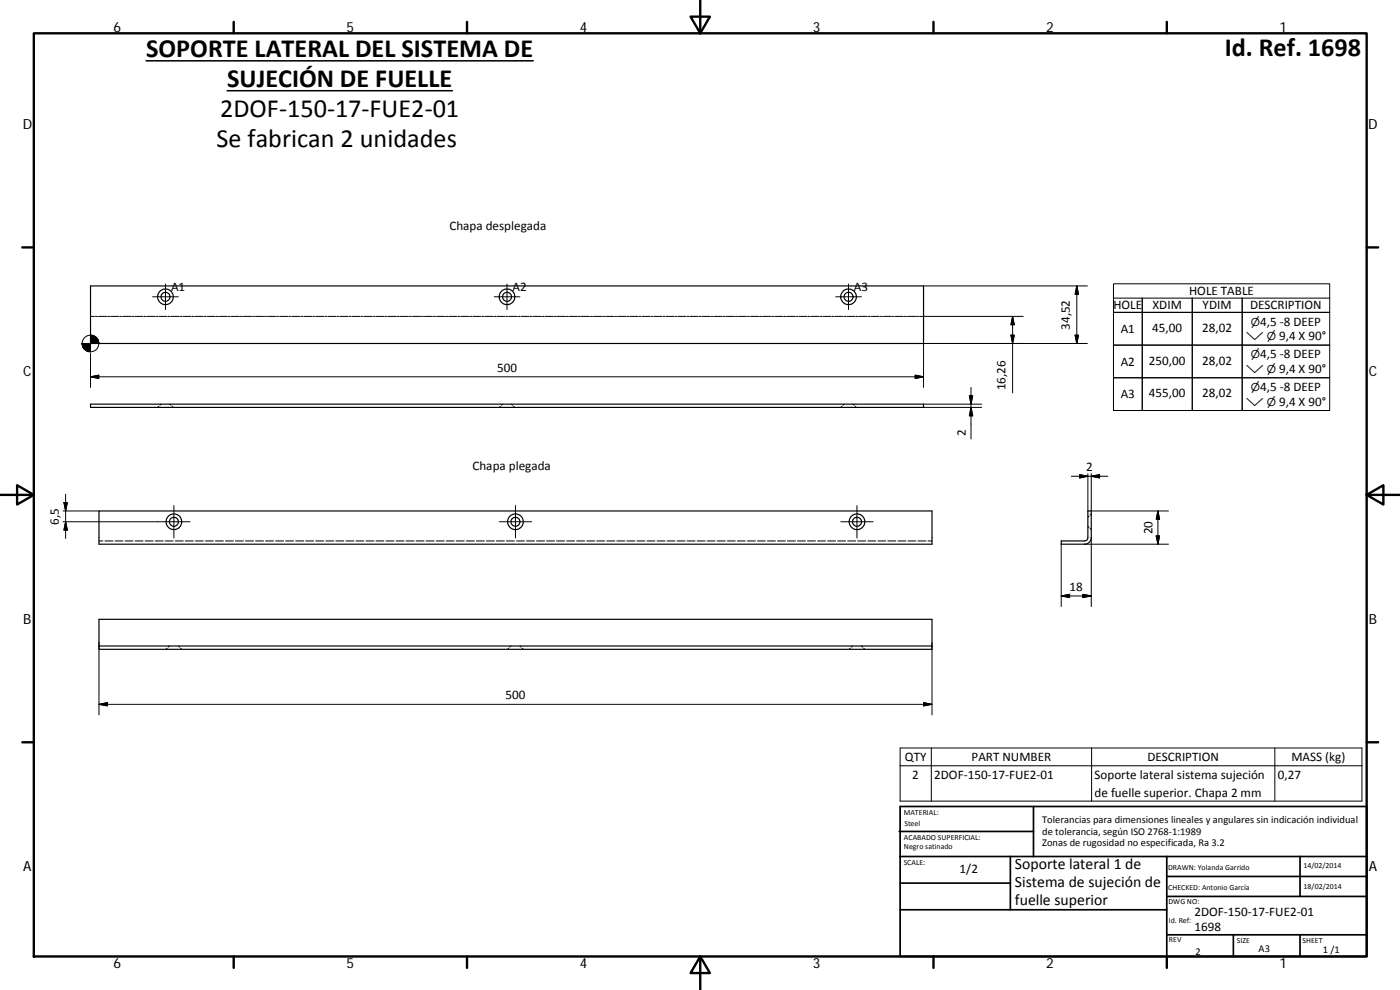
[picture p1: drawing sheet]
<svg xmlns="http://www.w3.org/2000/svg" width="420mm" height="297mm" viewBox="0 0 420 297" stroke-linecap="round" stroke-linejoin="round" font-family="sans-serif">
<g fill="none" stroke="#000" stroke-width=".36">
<path d="M27.2 85.8h250v17.3h-250zM27.2 121.3h250v.9h-250zM29.7 153.3h250v10h-250zM326.5 153.3h1v8a2.01 2.01 0 0 1-2 2h-7v-1h7l.8-.4 .2-.6zM29.7 193.8v1h250v-1M29.7 193.8v-8h250v8M29.7 193.8h250"/>
<circle cx="49.6" cy="89.1" r="2.35"/>
<circle cx="49.7" cy="89" r="1.35"/>
<circle cx="152.2" cy="89.1" r="2.34"/>
<circle cx="152.2" cy="89" r="1.34"/>
<circle cx="254.7" cy="89.1" r="2.34"/>
<circle cx="254.7" cy="89" r="1.35"/>
<circle cx="52.2" cy="156.6" r="1.34"/>
<circle cx="52.2" cy="156.5" r="2.35"/>
<circle cx="154.7" cy="156.6" r="1.34"/>
<circle cx="154.7" cy="156.5" r="2.35"/>
<circle cx="257.2" cy="156.6" r="1.35"/>
<circle cx="257.2" cy="156.6" r="2.35"/>
</g>
<g fill="none" stroke="#000" stroke-width=".3">
<path d="M27.2 94.9h1.2M28.6 94.9h.7M29.6 94.9h2.4M32.3 94.9h.6M33.2 94.9h2.4M35.9 94.9h.6M36.8 94.9h2.4M39.5 94.9h.6M40.4 94.9h2.5M43.2 94.9h.6M44.1 94.9h2.4M45.8 89h7.7"/>
<path d="M46.8 94.9h.6M47.7 94.9h2.4M49.7 85.2v7.7M50.4 94.9h.6M51.3 94.9h2.4M54 94.9h.6M55 94.9h2.4M57.7 94.9h.6M58.6 94.9h2.4M61.3 94.9h.6M62.2 94.9h2.4M64.9 94.9h.6"/>
<path d="M65.8 94.9h2.4M68.5 94.9h.6M69.4 94.9h2.4M72.1 94.9h.7M73.1 94.9h2.4M75.8 94.9h.6M76.7 94.9h2.4M79.4 94.9h.6M80.3 94.9h2.4M83 94.9h.6M83.9 94.9h2.4M86.6 94.9h.6"/>
<path d="M87.5 94.9h2.4M90.3 94.9h.6M91.2 94.9h2.4M93.9 94.9h.6M94.8 94.9h2.4M97.5 94.9h.6M98.4 94.9h2.4M101.1 94.9h.6M102 94.9h2.4M104.8 94.9h.6M105.7 94.9h2.4M108.4 94.9h.6"/>
<path d="M109.3 94.9h2.4M112 94.9h.6M112.9 94.9h2.4M115.6 94.9h.6M116.5 94.9h2.5M119.2 94.9h.7M120.2 94.9h2.4M122.9 94.9h.6M123.8 94.9h2.4M126.5 94.9h.6M127.4 94.9h2.4M130.1 94.9h.6"/>
<path d="M131 94.9h2.4M133.7 94.9h.7M134.7 94.9h2.4M137.4 94.9h.6M138.3 94.9h2.4M141 94.9h.6M141.9 94.9h2.4M144.6 94.9h.6M145.5 94.9h2.4M148.2 94.9h.6M148.3 89h7.7M149.1 94.9h2.4"/>
<path d="M151.9 94.9h.6M152.2 85.2v7.7M152.8 94.9h2.4M155.5 94.9h.6M156.4 94.9h2.4M159.1 94.9h.6M160 94.9h2.4M162.7 94.9h.6M163.6 94.9h2.5M166.4 94.9h.6M167.2 94.9h2.5M170 94.9h.6"/>
<path d="M170.9 94.9h2.4M173.6 94.9h.6M174.5 94.9h2.4M177.2 94.9h.6M178.1 94.9h2.4M180.8 94.9h.7M181.7 94.9h2.5M184.5 94.9h.6M185.4 94.9h2.4M188.1 94.9h.6M189 94.9h2.4M191.7 94.9h.6"/>
<path d="M192.6 94.9h2.4M195.3 94.9h.6M196.2 94.9h2.5M199 94.9h.5M199.9 94.9h2.4M202.6 94.9h.6M203.5 94.9h2.4M206.2 94.9h.6M207.1 94.9h2.4M209.8 94.9h.6M210.7 94.9h2.5M213.5 94.9h.6"/>
<path d="M214.4 94.9h2.4M217.1 94.9h.6M218 94.9h2.4M220.7 94.9h.6M221.6 94.9h2.4M224.3 94.9h.6M225.2 94.9h2.5M228 94.9h.5M228.8 94.9h2.5M231.6 94.9h.6M232.5 94.9h2.4M235.2 94.9h.6"/>
<path d="M236.1 94.9h2.4M238.8 94.9h.6M239.7 94.9h2.4M242.4 94.9h.6M243.3 94.9h2.5M246.1 94.9h.6M247 94.9h2.4M249.7 94.9h.6M250.6 94.9h2.4M250.8 89h7.7M253.3 94.9h.6M254.2 94.9h2.4"/>
<path d="M254.6 85.2v7.7M256.9 94.9h.6M257.8 94.9h2.5M260.6 94.9h.6M261.5 94.9h2.4M264.2 94.9h.6M265.1 94.9h2.4M267.8 94.9h.6M268.7 94.9h2.4M271.4 94.9h.6M272.3 94.9h2.5M275 94.9h.7"/>
<path d="M276 94.9h31.1M277.2 85.8h49.1M303.9 94.9v23M303.9 94.9l.5 2.5h-1zM323.2 85.8v17.3M323.2 85.8l.5 2.5h-1zM334.2 89.5h8.6v4.2M334.2 85.2h64.9v38h-64.9zM357.8 89.5v33.7M372.8 93.7v9.8h26.3h-64.9h8.6v9.8M399.1 89.5h-56.3v33.7v-9.9h-8.6h64.9h-26.3v-9.8M27.2 113.1l2.4-.5v1z"/>
<path d="M27.2 113.1h250M27.2 106.1v10.1M274.7 112.6l2.5 .5-2.5 .5zM290.9 118.7h1l-.5 2.6zM291.4 116.2v15.5M303.4 100.6h1l-.5 2.5zM322.7 100.6h1l-.5 2.5zM326.3 103.1h-49.1v13.1M342.8 103.5v-9.8h-8.6h64.9h-26.3v-4.2v33.7M47.6 121.9l-.3 .3M48.3 121.3l-.3 .3M51 121.3l.3 .3"/>
<path d="M51.7 121.9l.3 .3M150.1 121.9l-.3 .3M150.8 121.3l-.3 .3M153.5 121.3l.3 .3M154.2 121.9l.3 .3M252.7 121.9l-.4 .3M253.3 121.3l-.3 .3M256 121.3l.4 .3M256.7 121.9l.3 .3M277.2 121.3h17.4M277.2 122.2h17.4M291.4 122.2l.5 2.6h-1z"/>
<path d="M18.9 156.5h38.1M18.9 153.3h10.8M19.2 150.8h1l-.5 2.5zM19.7 156.5l.5 2.5h-1zM19.7 148.3v13.3M52.2 151.7v9.7M149.8 156.5h9.7M154.7 151.7v9.7M252.3 156.5h9.8M257.2 151.7v9.7M321.5 142.9h11M324 142.4l2.5 .5-2.5 .5z"/>
<path d="M326.5 142.1v11.2M326.5 157.9l.3 .3M326.8 154.9l-.3 .3M327.1 158.6l.4 .3M327.5 142.1v11.2h23.2M327.5 142.9l2.5-.5v1zM327.5 154.2l-.4 .3M347.5 153.3v10M347.5 153.3l.5 2.5h-1zM29.7 162.3h1.2M31.5 162.3h2.4M34.5 162.3h2.4"/>
<path d="M37.5 162.3h2.4M40.5 162.3h2.4M43.5 162.3h2.5M46.6 162.3h2.4M49.6 162.3h2.4M52.6 162.3h2.4M55.6 162.3h2.4M58.6 162.3h2.4M61.6 162.3h2.4M64.6 162.3h2.4M67.7 162.3h2.4M70.6 162.3h2.5"/>
<path d="M73.7 162.3h2.4M76.7 162.3h2.4M79.7 162.3h2.4M82.7 162.3h2.4M85.7 162.3h2.4M88.7 162.3h2.5M91.7 162.3h2.4M94.8 162.3h2.4M97.8 162.3h2.4M100.8 162.3h2.4M103.8 162.3h2.4M106.8 162.3h2.4"/>
<path d="M109.8 162.3h2.4M112.8 162.3h2.4M115.8 162.3h2.4M118.9 162.3h2.4M121.8 162.3h2.5M124.9 162.3h2.4M127.9 162.3h2.4M130.9 162.3h2.4M133.9 162.3h2.4M136.9 162.3h2.4M139.9 162.3h2.5M142.9 162.3h2.5"/>
<path d="M146 162.3h2.4M149 162.3h2.4M152 162.3h2.4M155 162.3h2.4M158 162.3h2.4M161 162.3h2.4M164 162.3h2.4M167 162.3h2.4M170.1 162.3h2.4M173.1 162.3h2.4M176.1 162.3h2.4M179.1 162.3h2.4"/>
<path d="M182.1 162.3h2.4M185.1 162.3h2.4M188.1 162.3h2.4M191.1 162.3h2.4M194.2 162.3h2.4M197.2 162.3h2.4M200.2 162.3h2.4M203.2 162.3h2.4M206.2 162.3h2.4M209.2 162.3h2.4M212.2 162.3h2.4M215.2 162.3h2.4"/>
<path d="M218.3 162.3h2.4M221.2 162.3h2.5M224.3 162.3h2.4M227.3 162.3h2.4M230.3 162.3h2.4M233.3 162.3h2.4M236.3 162.3h2.4M239.3 162.3h2.5M242.3 162.3h2.4M245.4 162.3h2.4M248.4 162.3h2.4M251.4 162.3h2.4"/>
<path d="M254.4 162.3h2.4M257.4 162.3h2.4M260.4 162.3h2.4M263.5 162.3h2.3M266.4 162.3h2.4M269.5 162.3h2.4M272.5 162.3h2.4M275.5 162.3h2.4M278.5 162.3h1.2M318.5 163.3v18.7M318.5 178.8l2.5-.5v1zM318.5 178.8h9"/>
<path d="M325 178.3l2.5 .5-2.5 .5zM325.5 163.3h25.2M327.5 161.3v20.7M347 160.8h1l-.5 2.5zM29.7 192.8v21.7M50.2 194.5l-.4 .3M50.8 193.8l-.3 .3M53.6 193.8l.3 .3M54.2 194.5l.3 .3M152.7 194.5l-.4 .3M153.4 193.8l-.4 .3M156.1 193.8l.3 .3"/>
<path d="M156.7 194.5l.3 .3M255.2 194.5l-.3 .3M255.9 193.8l-.4 .3M258.5 193.8l.4 .3M259.2 194.5l.4 .3M279.7 192.8v21.7M29.7 211.3l2.5-.5v1zM29.7 211.3h250M277.2 210.8l2.5 .5-2.5 .5zM270.1 224.4h138.6v16h-138.6zM270.1 229.8h138.6M279.5 224.4v16"/>
<path d="M327.6 224.4v16M382.6 224.4v16"/>
<circle cx="27.1" cy="103.1" r="2.5"/>
</g>
<g fill="none" stroke="#000" stroke-width=".71">
<path d="M10.1 10h400.1v277h-400.1zM70.1 6.6v3.4M140.2 6.6v3.4M207.3 5h5.8l-2.9 5zM210.2 0v10M280.2 6.6v3.4M350.2 6.6v3.4M6.7 74.2h3.4M410.2 74.2h3.4M.2 148.5h9.9M5.1 145.6l5 2.9-5 2.9zM410.2 148.5l5-2.9v5.8z"/>
<path d="M410.2 148.5h9.9M6.7 222.7h3.4M410.2 222.7h3.4M70.1 287v3.4M140.2 287v3.4M210.2 287l2.9 5h-5.8zM210.2 287v10M280.2 287v3.4M350.2 287v3.4"/>
</g>
<g fill="none" stroke="#000" stroke-width=".51">
<path d="M269.8 249.5h40.4M270.1 257h140.1M270.1 242h140.1v45h-140.1zM303.2 257v16M310.2 242v15M350.2 257v30M390.2 257v12M270.1 273h80.1M270.1 265h33.1M350.2 269h60M350.2 263h60M350.2 280.5h60"/>
<path d="M370.2 280.5v6.5M390.2 280.5v6.5"/>
</g>
<path d="M43.8 18.2h116.2M68.2 27.2h67.6" fill="none" stroke="#000" stroke-width=".46"/>
<g fill="#000" stroke="#000" stroke-width=".3">
<path d="M303.9 94.9l.5 2.5h-1zM323.2 85.8l.5 2.5h-1zM24.7 103.1l.1 .7zM24.7 103.1l.2 1zM24.7 103.1l.4 1.3zM24.7 103.1l.6 1.6zM24.7 103.1l.8 1.8zM24.7 103.1l1.1 2.1zM24.7 103.1l1.4 2.2-.3-.1zM24.7 103.1l1.7 2.4-.3-.2zM24.7 103.1l2.1 2.4h-.4zM24.7 103.1l2.5 2.5-.4-.1z"/>
<path d="M27.2 100.6l2.4 2.5h-2.4zM24.7 103.1h2.5v2.5zM27.2 113.1l2.4-.5v1zM29.5 102.4l.1 .7zM29.5 102l.1 1.1zM29.3 101.7l.3 1.4zM29 101.4l.6 1.7zM28.8 101.2l.8 1.9zM28.5 101l.3 .2 .8 1.9zM28.2 100.8l1.4 2.3zM27.9 100.6l.3 .2 1.4 2.3zM27.5 100.6h.4l1.7 2.5z"/>
<path d="M27.2 100.6h.3l2.1 2.5zM274.7 112.6l2.5 .5-2.5 .5zM290.9 118.7h1l-.5 2.6zM303.4 100.6h1l-.5 2.5zM322.7 100.6h1l-.5 2.5zM291.4 122.2l.5 2.6h-1zM19.2 150.8h1l-.5 2.5zM19.7 156.5l.5 2.5h-1zM324 142.4l2.5 .5-2.5 .5zM327.5 142.9l2.5-.5v1zM347.5 153.3l.5 2.5h-1zM318.5 178.8l2.5-.5v1z"/>
<path d="M325 178.3l2.5 .5-2.5 .5zM347 160.8h1l-.5 2.5zM29.7 211.3l2.5-.5v1zM277.2 210.8l2.5 .5-2.5 .5z"/>
</g>
<g font-size="7.9">
<text x="43.9" y="17.1">SOPORTE LATERAL DEL SISTEMA DE</text>
<text x="367.6" y="16.8">Id. Ref. 1698</text>
<text x="68.2" y="26.1">SUJECIÓN DE FUELLE</text>
<text x="66.1" y="35.1">2DOF‐150‐17‐FUE2‐01</text>
<text x="65" y="44.1">Se fabrican 2 unidades</text>
</g>
<g font-size="4.7">
<text x="304.6" y="260.8">Soporte lateral 1 de</text>
<text x="304.6" y="266.2">Sistema de sujeción de</text>
<text x="304.6" y="271.6">fuelle superior</text>
</g>
<g font-size="4.2">
<text x="34" y="9.6">6</text>
<text x="104" y="9.6">5</text>
<text x="174" y="9.6">4</text>
<text x="244" y="9.6">3</text>
<text x="314" y="9.6">2</text>
<text x="384" y="9.6">1</text>
<text x="6.8" y="38.7">D</text>
<text x="410.6" y="38.7">D</text>
<text x="7" y="112.9">C</text>
<text x="410.8" y="112.9">C</text>
<text x="7" y="187.1">B</text>
<text x="410.8" y="187.1">B</text>
<text x="7" y="261.3">A</text>
<text x="410.8" y="261.3">A</text>
<text x="34" y="290.4">6</text>
<text x="104" y="290.4">5</text>
<text x="174" y="290.4">4</text>
<text x="244" y="290.4">3</text>
<text x="314" y="290.4">2</text>
<text x="384" y="290.4">1</text>
</g>
<g font-size="3.9">
<text x="134.9" y="69.1">Chapa desplegada</text>
<text x="51.3" y="87.4">A1</text>
<text x="153.8" y="87.4">A2</text>
<text x="256.3" y="87.4">A3</text>
<text x="356.9" y="88.6">HOLE TABLE</text>
<text x="334.2" y="92.8">HOLE</text>
<text x="345.9" y="92.8">XDIM</text>
<text x="360.9" y="92.8">YDIM</text>
<text x="375.2" y="92.8">DESCRIPTION</text>
<text x="321.1" y="98.9" transform="rotate(-90 321.1 98.9)">34,52</text>
<text x="336.3" y="99.9">A1</text>
<text x="345.8" y="99.6">45,00</text>
<text x="360.8" y="99.6">28,02</text>
<text x="378.2" y="97.7">4,5 ‐8 DEEP</text>
<text x="378.2" y="107.5">4,5 ‐8 DEEP</text>
<text x="383.9" y="102">9,4 X 90°</text>
<text x="149.2" y="111.5">500</text>
<text x="336.3" y="109.7">A2</text>
<text x="344.8" y="109.5">250,00</text>
<text x="360.8" y="109.5">28,02</text>
<text x="383.9" y="111.9">9,4 X 90°</text>
<text x="301.8" y="117.1" transform="rotate(-90 301.8 117.1)">16,26</text>
<text x="336.3" y="119.5">A3</text>
<text x="344.8" y="119.3">455,00</text>
<text x="360.8" y="119.3">28,02</text>
<text x="378.2" y="117.3">4,5 ‐8 DEEP</text>
<text x="383.9" y="121.7">9,4 X 90°</text>
<text x="289.9" y="131" transform="rotate(-90 289.9 131)">2</text>
<text x="141.8" y="141.1">Chapa plegada</text>
<text x="326" y="141.4">2</text>
<text x="17.6" y="157.4" transform="rotate(-90 17.6 157.4)">6,5</text>
<text x="345.9" y="160.3" transform="rotate(-90 345.9 160.3)">20</text>
<text x="321" y="177.2">18</text>
<text x="151.7" y="209.7">500</text>
<text x="271.6" y="228.3">QTY</text>
<text x="273.8" y="233.6">2</text>
<text x="280.4" y="233.6">2DOF‐150‐17‐FUE2‐01</text>
<text x="291.6" y="228.3">PART NUMBER</text>
<text x="328.5" y="233.7">Soporte lateral sistema sujeción</text>
<text x="344.3" y="228.3">DESCRIPTION</text>
<text x="383.5" y="233.6">0,27</text>
<text x="387.6" y="228.4">MASS (kg)</text>
<text x="328.5" y="239.1">de fuelle superior. Chapa 2 mm</text>
<text x="288" y="262">1/2</text>
<text x="358.5" y="274.9">2DOF‐150‐17‐FUE2‐01</text>
<text x="358.5" y="279.4">1698</text>
</g>
<g font-size="3.3">
<text x="375.4" y="97.7">⌀</text>
<text x="373.9" y="102">⌵ ⌀</text>
<text x="375.4" y="107.5">⌀</text>
<text x="373.9" y="111.9">⌵ ⌀</text>
<text x="375.4" y="117.3">⌀</text>
<text x="373.9" y="121.7">⌵ ⌀</text>
</g>
<g font-size="3.1">
<text x="312.8" y="246.8">Tolerancias para dimensiones lineales y angulares sin indicación individual</text>
<text x="312.8" y="250.4">de tolerancia, según ISO 2768‐1:1989</text>
<text x="312.8" y="254">Zonas de rugosidad no especificada, Ra 3.2</text>
<text x="358.7" y="286.4">2</text>
<text x="377.7" y="285.6">A3</text>
<text x="397" y="285.9">1 /1</text>
</g>
<g font-size="2.4">
<text x="271.2" y="244.4">MATERIAL:</text>
<text x="271.3" y="251.9">ACABADO SUPERFICIAL:</text>
<text x="271.4" y="247.9">Steel</text>
<text x="271.3" y="254.6">Negro satinado</text>
<text x="271.2" y="259.7">SCALE:</text>
<text x="350.6" y="260.9">DRAWN: Yolanda Garrido</text>
<text x="391.2" y="260.6">14/02/2014</text>
<text x="350.6" y="267">CHECKED: Antonio García</text>
<text x="391.2" y="266.6">18/02/2014</text>
<text x="350.7" y="271.4">DWG NO:</text>
<text x="350.8" y="276.8">Id. Ref:</text>
<text x="350.8" y="282.8">REV</text>
<text x="371.2" y="282.9">SIZE</text>
<text x="390.9" y="282.9">SHEET</text>
</g>
</svg>
